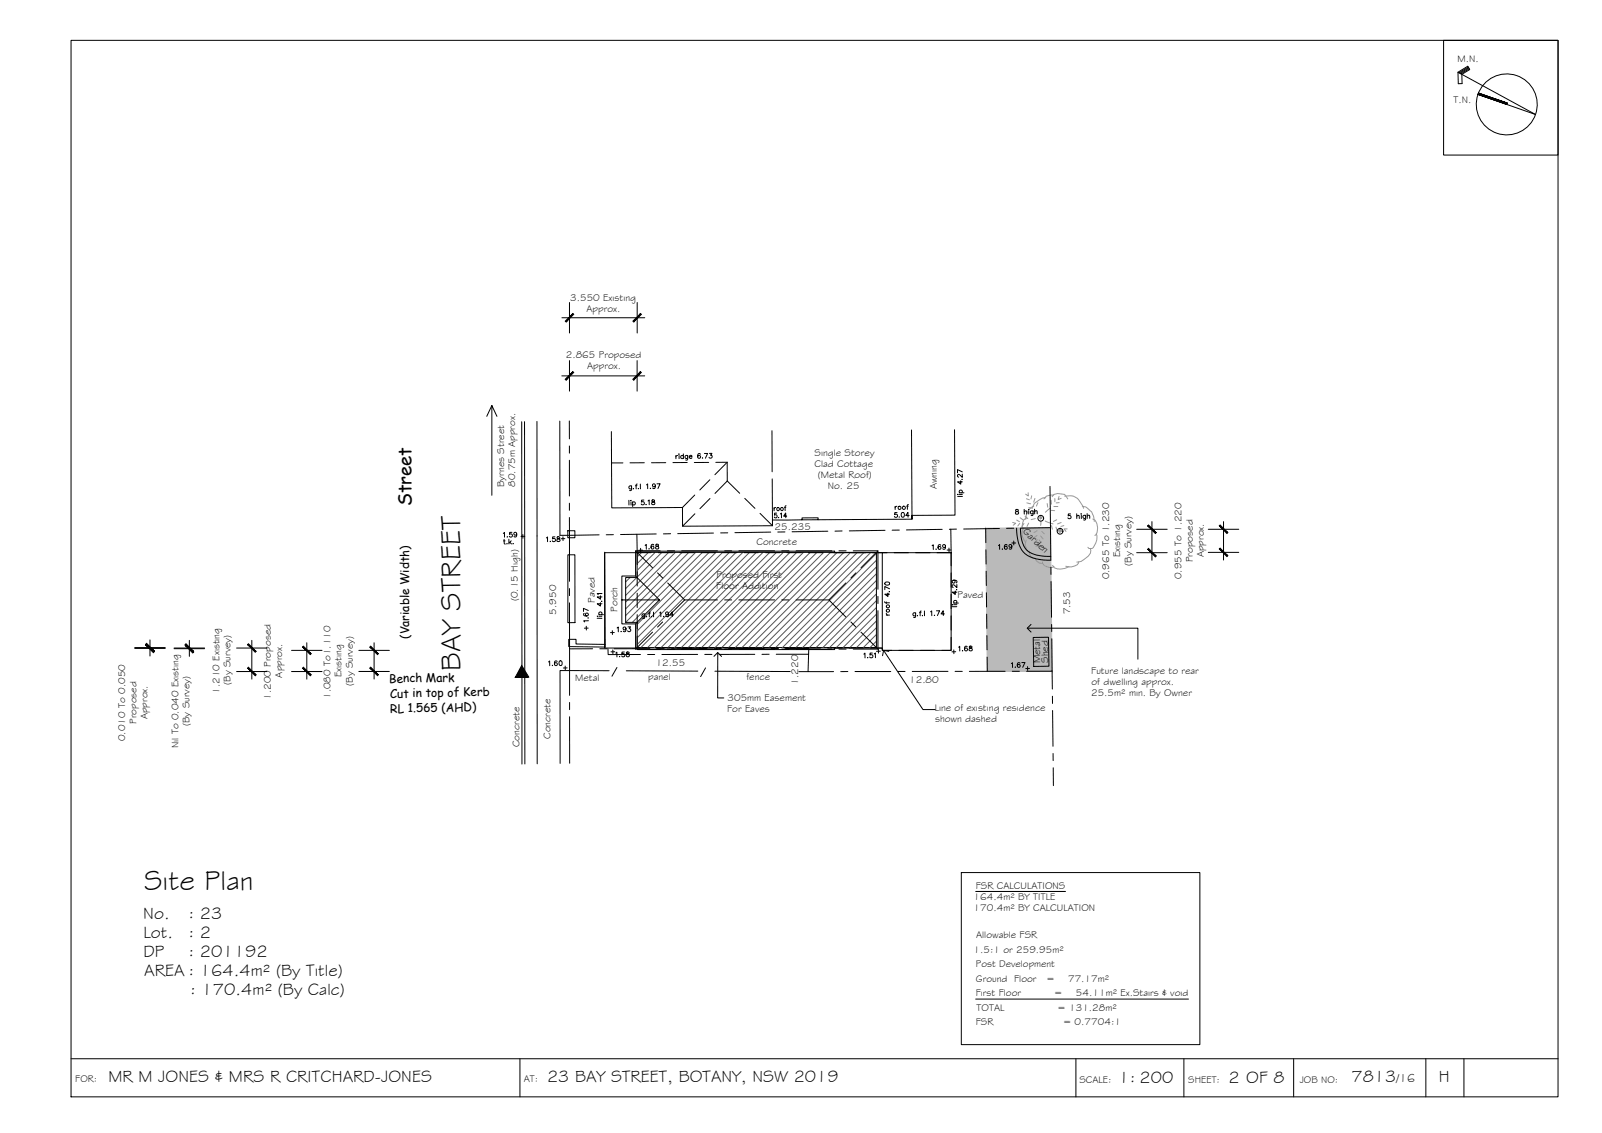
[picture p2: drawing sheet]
<svg xmlns="http://www.w3.org/2000/svg" width="420mm" height="297mm" viewBox="0 0 420 297" stroke-linecap="round" stroke-linejoin="round" font-family="sans-serif">
<!-- layer: HATCH -->
<g fill="#bababa" stroke="#bababa" stroke-width=".26">
<path d="M258.5 138.5l17-.2v.2z"/>
<path d="M258.5 138.5h17l.4 37.5z"/>
<path d="M258.5 138.5l.4 37.5h17zM258.9 176h17z"/>
</g>
<!-- layer: BORDER -->
<g fill="none" stroke="#000" stroke-width=".26">
<path d="M18.6 10.6h390v277h-390zM378.6 10.6h30v30.1h-30zM382.4 18.9l2.5-1.5 .6 .8-2.1 1.3 .1 2.4h-1l-.1-3 20.3 11.1-15.1-5.3M385.1 17.6l-2.5 1.5M385.2 17.8l-2.3 1.4M385.3 18l-2.2 1.4M387.8 24.4l7.5 2.6M18.6 277.6h390M136.4 277.6v10M282.2 277.6v10M310.5 277.6v10M339.3 277.6v10"/>
<path d="M374 277.6v10M383.9 277.6v10"/>
<circle cx="395.2" cy="27.4" r="8"/>
</g>
<g fill="#000" stroke="#000" stroke-width=".26">
<path d="M387.6 24.7l7.6 2.6zM387.7 24.5l7.5 2.8-7.6-2.6z"/>
<path d="M387.7 24.5l7.5 2.8 .1-.3zM387.8 24.4l7.5 2.6z"/>
</g>
<!-- layer: ROOFPLAN EXIST. -->
<path d="M167.1 144.5h51.8v.4M167.1 144.9h-8.5v25h8.5M218.7 144.9h12.7M231.4 144.9h18.1v25.6h-18.1zM218.7 169.9h12.7M218.9 169.9v.4h-51.7" fill="none" stroke="#000" stroke-width=".26"/>
<!-- layer: NEWWORK -->
<path d="M167.1 144.8h62.8v25h-62.8v-6.6h-3v-11.8h3z" fill="none" stroke="#000" stroke-width=".26"/>
<!-- layer: HATCH -->
<g fill="none" stroke="#545454" stroke-width=".26">
<path d="M165.2 151.4l-1.1 1.2M167 151.4l-2.9 2.9M168.2 144.9l-1.1 1.1M170 144.9l-2.9 2.9M171.8 144.9l-4.7 4.6M173.5 144.9l-6.4 6.4M175.3 144.9l-11.2 11.2M177 144.9l-12.9 13M178.8 144.9l-14.7 14.7M180.6 144.9l-16.5 16.5M182.4 144.9l-18.3 18.3M184.1 144.9l-18.3 18.3"/>
<path d="M185.9 144.9l-18.8 18.8M187.7 144.9l-20.6 20.5M189.4 144.9l-22.3 22.3M191.2 144.9l-24.1 24.1M193 144.9l-24.9 24.9M194.7 144.9l-24.9 24.9M196.5 144.9l-24.9 24.9M198.3 144.9l-24.9 24.9M200 144.9l-24.8 24.9M201.8 144.9l-24.9 24.9M203.6 144.9l-24.9 24.9M205.3 144.9l-24.8 24.9"/>
<path d="M207.1 144.9l-24.9 24.9M208.9 144.9l-24.9 24.9M210.6 144.9l-24.8 24.9M212.4 144.9l-24.9 24.9M214.2 144.9l-24.9 24.9M215.9 144.9l-24.8 24.9M217.7 144.9l-24.9 24.9M219.5 144.9l-24.9 24.9M221.2 144.9l-24.8 24.9M223 144.9l-24.9 24.9M224.8 144.9l-24.9 24.9M226.6 144.9l-24.9 24.9"/>
<path d="M228.3 144.9l-24.9 24.9M229.9 145.1l-24.7 24.7M229.9 146.9l-22.9 22.9M229.9 148.6l-21.1 21.2M229.9 150.4l-19.4 19.4M229.9 152.2l-17.6 17.6M229.9 154l-15.9 15.8M229.9 155.7l-14.1 14.1M229.9 157.5l-12.3 12.3M229.9 159.3l-10.5 10.5M229.9 161l-8.8 8.8M229.9 162.8l-7 7"/>
<path d="M229.9 164.6l-5.3 5.2M229.9 166.3l-3.5 3.5M229.9 168.1l-1.7 1.7"/>
</g>
<!-- layer: EXISTING -->
<g fill="none" stroke="#000" stroke-width=".26">
<path d="M136.8 110.6l.1 89.7M137.6 110.5l.1 89.8M140.8 110.5l.1 89.8M146.8 110.4l.1 29.9h2.5M160.3 113.1l.2 20.1 18.5-.2v5l23.6-.2v-1.5M202.5 112.9v10.8M250.3 112.7l.2 22.4h-11.3v1l-.1-23.4M148.9 139.1h1.9v1.9h-1.9zM160.4 121.4h3M169 121.3h-3.8M174.6 121.3h-3.7M180.2 121.3h-3.7"/>
<path d="M182.2 129.8l-3.2 3.2M182.3 134.7l-3.3 3.3M185.9 121.2l-3.8 .1M186.2 125.8l-2.7 2.7M186.2 130.7l-2.6 2.7M190.7 121.2h-3M190.7 121.2l-3.2 3.3M190.7 121.2v4.9M190.7 126.1l-3.2 3.3M190.7 126.1l3.3 3.2M195.3 130.7l2.7 2.6M199.3 134.6l3.3 3.2"/>
<path d="M202.5 125.6l.1 10.7M210.3 136.3h4.3v-.5h-4.3v.5h-7.7M239.2 136.1l-24.6 .2M266.6 138.5a8.1 8.1 0 0 0 2.5 6.9 10.2 10.2 0 0 0 6.5 1.5M267.6 138.5a7.3 7.3 0 0 0 2.1 6.1 9.2 9.2 0 0 0 5.9 1.3M148.9 145.5h1.9v17.7l-1.9 .1zM167.1 149.9v3.7M167.1 155.5v3.8M170.8 144.9h-3.7v3.1M172.7 144.9h3.7M178.3 144.9h3.7M183.9 144.9h3.8"/>
<path d="M189.5 144.9h3.8M195.2 144.9h3.7M200.8 144.9h3.7M206.4 144.9h3.8M212 144.9h3.8M217.7 144.9h3.7M223.3 144.9h3.7M228.9 144.9h3.8M234.5 144.9h3.8M240.2 144.9h3.7M245.8 144.9h3.7v3.4M249.5 150.2v3.8"/>
<path d="M249.5 155.8v3.8M149.4 175.8h-2.5v24.3M158.7 168.9l-7.6-.1v-1.2h-1.9v1.9l9.5 .1M167.1 166.8v3.1h3.1M167.1 161.1v3.8M172.1 169.9h3.7M177.7 169.9h3.7M183.3 169.9h3.8M188.9 169.9h3.8M194.6 169.9h3.7M200.2 169.9h3.7M205.8 169.9h3.8"/>
<path d="M211.4 169.9h3.8M217.1 169.9h3.7M222.7 169.9h3.7M228.3 169.9h3.1v.6h2.5M235.7 170.5h3.8M241.4 170.5h3.7M249.5 167.1v3.4h-2.5M249.5 161.5v3.7M271 167.1h4l.1 7.6h-4z"/>
</g>
<!-- layer: ROOFPLAN NEW -->
<g fill="none" stroke="#000" stroke-width=".26">
<path d="M163.1 157.3h9.9l-6.3-6.3h-3.6v12.6h3.6l6.3-6.3M166.7 144.4l4.4 4.5M172.5 150.2l1.3 1.3M173.2 144.4h-6.5v6.6M175 144.4h1.9M175.1 152.8l4.5 4.5M178.8 144.4h9.4M179.6 157.3h8.6M179.6 157.3l-4.5 4.4M190 157.3h1.9M190 144.4h1.9M193.8 157.3h9.4"/>
<path d="M193.8 144.4h9.4M205 157.3h1.9M205 144.4h1.9M208.8 157.3h8.6l4.4 4.4M208.8 144.4h9.4M220 144.4h1.9M221.8 152.8l-4.4 4.5M223.8 144.4h6.5v10.1M224.5 150.2l-1.3 1.3M230.3 144.4l-4.5 4.5M230.3 156.4v1.8M166.7 163.6v6.6h6.5"/>
<path d="M171.1 165.7l-4.4 4.5M173.8 163.1l-1.3 1.3M175 170.2h1.9M178.8 170.2h9.4M190 170.2h1.9M193.8 170.2h9.4M205 170.2h1.9M208.8 170.2h9.4M220 170.2h1.9M223.2 163.1l1.3 1.3M225.8 165.7l4.5 4.5M230.3 160.1v10.1h-6.5"/>
</g>
<!-- layer: DIMENSION -->
<g fill="none" stroke="#000" stroke-width=".26">
<path d="M149.4 79.3v8M167.1 79.3v8M147.3 98.5h21.8M147.4 83.3h21.7M149.4 94.5v8M167.1 94.5v8M298.1 138.8h8M302.1 136.8v10.1M316.9 138.8h8M320.9 136.8v10M298.1 144.9h8M316.9 144.8h8"/>
<path d="M35.3 170h8M35.3 169.8h8M39.3 167.8v4.2M45.7 170.1h8M45.7 169.9h8M49.7 167.9v4.2M62 169.9h8M62 176.1h8M66 167.9v10.1M76.5 176.1h8M76.5 170.5h8M80.5 168.5v9.5"/>
<path d="M94.1 176h8M94.1 170.5h8M98.1 168.5v9.5"/>
</g>
<!-- layer: 0 -->
<g fill="#000" stroke="#000" stroke-width=".26">
<path d="M150.2 97.4l-1.8 2.2 2.1-1.9zM148.2 99.4l2-2-1.8 2.2z"/>
<path d="M150.2 82.2l-1.7 2.2 2-2zM148.3 84.2l1.9-2-1.7 2.2z"/>
<path d="M166 99.4l.2 .2 1.8-2.2zM168 97.4l.2 .3-2 1.9z"/>
<path d="M166 84.2l.2 .2 1.8-2.2zM168 82.2l.2 .2-2 2z"/>
<path d="M301 137.9l2 2 .2-.2zM301 137.9l.2-.3 2 2.1z"/>
<path d="M319.8 137.9l2 2 .2-.2zM319.8 137.9l.2-.3 2 2.1z"/>
<path d="M301.2 143.8l-.2 .2 2.2 1.8zM301 144l2.2 1.8-.2 .2z"/>
<path d="M320 143.7l-.2 .2 2.2 1.8zM319.8 143.9l2.2 1.8-.2 .2z"/>
<path d="M38.4 168.7l-.2 .2 2.2 1.8zM38.2 168.9l2.2 1.8-.2 .2z"/>
<path d="M38.2 169.1l2 2 .2-.2zM38.4 168.9l2 2-2.2-1.8z"/>
<path d="M48.6 169l2.2 1.8-2-2zM48.6 169l2.2 1.8-.2 .2z"/>
<path d="M48.6 169.2l2 2 .2-.2zM48.6 169.2l.2-.2 2 2z"/>
<path d="M65.2 174.9l-.3 .3 2.2 1.7zM64.9 175.2l2.2 1.7-.2 .3z"/>
<path d="M64.9 169l2 2 .2-.2zM64.9 169l.3-.2 1.9 2z"/>
<path d="M79.6 174.9l-.2 .3 2.2 1.7zM79.4 175.2l2.2 1.7-.2 .3z"/>
<path d="M79.4 169.6l2 2 .2-.2zM79.4 169.6l.2-.2 2 2z"/>
<path d="M97.2 174.9l-.2 .2 2.2 1.8zM97 175.1l2.2 1.8-.2 .2z"/>
<path d="M97 169.6l2 2 .2-.2zM97 169.6l.2-.2 2 2z"/>
</g>
<!-- layer: VEGE_01 -->
<g fill="none" stroke="#b88a5c" stroke-width=".26">
<path d="M272.8 135.9h.1M272.8 135.7h.1M272.9 136.1h.1M272.9 135.9h.1M272.9 135.8h.1M273 135.8h.1M273 135.9h.1M273.1 135.9h.1M273.2 135.8h.1M277.7 139.3h.1M277.8 139.3h.1M277.9 139.5h.1"/>
<path d="M277.9 139.3h.1M277.9 139h.1M278 139.4h.1M278 139.2h.1M278 139.3h.1M278 139.7h.1M278 138.9h.1M278.1 139.3h.1M278.1 139.4h.1M278.1 139.2h.1M278.2 139.3h.1M278.3 139.3h.1"/>
<path d="M278.4 139.3h.1"/>
</g>
<!-- layer: VEGSPREAD -->
<g fill="none" stroke="#989898" stroke-width=".26">
<path d="M265.6 137l.8 .2-.7 .5M266.6 136.3l.8 .5M267.4 137.2l-.5 .7M267.6 135.7l.8 .6M268.5 137.2l-.5 .9M268.6 138.4a2.91 2.91 0 0 0 .4 3.8M268.8 135.3l.8 .7M269.2 130.8l.8 .2M269.3 131.8l1 .3M269.3 135.8a1.79 1.79 0 0 0-1.2 2.1l.3 .9M269.6 129.2l.1 .8-.7-.4M269.8 137.2l-.4 .8"/>
<path d="M269.8 133.1l1 .1M270.6 130l-.2 .8M271.1 132.7a3.5 3.5 0 0 0-2.1 3.4M271.4 130.7l-.3 .9M271.5 136l-1.1 .2M272 139.1l-.8 .5M272.2 131.8l-.4 .9M273 136.8l-.1 .9M273.2 139.3l.7 .7M274.1 136.6l2.1 .7M274.3 130.5h-.8l-2.2 1.5-.6 1.2M274.6 132l.2 1"/>
<path d="M275.4 133.3l-1.2 1M275.7 131.1v1.1M275.7 133.8l.9 .1M275.8 137.8l.2 .9M275.9 130.2l.5-.6 1-.2 1.8 .2 .8 1.2M276.4 129.8a2.54 2.54 0 0 0-2.6 1M276.4 132.8h1M276.7 130.7v.8M277 138.2l.3 1M277.1 136.3l-.8 .4M277.8 130.1l-.3 .9 .8-.3M277.8 131.8h-.8"/>
<path d="M278 138.4l.3 .8M278.3 137l-.9 .4M279 137.8l-.8 .2M279.2 130.1a3.4 3.4 0 0 1 4.1 1.5l.9 1.7M279.9 138.7h-.8l.5 .6M283.9 132.7a4 4 0 0 1 3.1 4M286.6 136.1a2.81 2.81 0 0 1 .6 4.3M287.5 140a3.4 3.4 0 0 1-1.1 3.8h-.8l-.3-.3M269.2 141.6a2.5 2.5 0 0 0 .9 3.4M270 144.5a1.65 1.65 0 0 0 1.6 1.9M271.4 146.2a2.06 2.06 0 0 0 2 1.5M271.7 143.2l.5-.7 .3 .8"/>
<path d="M272 140.4l-.8 .6M272.1 141.5l-.6 .5M272.5 141.6l.5 .6M272.9 140.5l.7 .8M273.4 147.3l.1 .4a2.2 2.2 0 0 0 2.9 .8M276.1 148.2a2.72 2.72 0 0 0 3.8 .6l.5-.3M282.9 147.3v.3a2.95 2.95 0 0 1-3.4 .8M286 143.8v1.2a5.1 5.1 0 0 1-3.6 2.4"/>
</g>
<!-- layer: TEXT -->
<path d="M136.8 174.5l1.8 3h-3.4zM135.2 177.5h3.4z" fill="#000" stroke="#000" stroke-width=".26"/>
<!-- layer: VEGE_01 -->
<g fill="none" stroke="#000" stroke-width=".26">
<circle cx="273" cy="135.9" r=".75"/>
<circle cx="278" cy="139.3" r=".75"/>
</g>
<!-- layer: TEXT -->
<g fill="none" stroke="#000" stroke-width=".26">
<path d="M129 106.3l-1.3 2.8M130.3 109.1l-1.3-2.8v23.6M177.3 119.4v.9M177.7 119.4l-.3 .1-.1 .3M178 119.1h.1M178.1 119.4v.8M179.2 119.6a.39 .39 0 0 0-.6 0 .39 .39 0 0 0 .1 .5 .39 .39 0 0 0 .5 0M179.2 119v1.2M180.3 119.4v1.1l-.5 .1M180.4 119.6a.4 .4 0 0 0-.6-.1 .4 .4 0 0 0 0 .6 .4 .4 0 0 0 .6-.1M180.8 119.7h.7a.42 .42 0 0 0-.6-.2 .42 .42 0 0 0 0 .7 .42 .42 0 0 0 .6-.2M183.7 119.1l-.1-.1a.61 .61 0 0 0-.7 .4 .61 .61 0 0 0 .5 .8 .39 .39 0 0 0 .3-.4 .39 .39 0 0 0-.3-.4 .39 .39 0 0 0-.4 .4"/>
<path d="M184.7 118.9h.9l-.6 1.2M186.1 118.9h.6l-.3 .5a.41 .41 0 0 1 .4 .3 .41 .41 0 0 1-.4 .5 .41 .41 0 0 1-.4-.3M132 139.8l.3-.2v1.2M134.3 139.6h-.6l-.1 .5a.44 .44 0 0 1 .7 0 .44 .44 0 0 1-.1 .6 .44 .44 0 0 1-.6-.1M135.5 139.9a.38 .38 0 0 1-.5 .4 .38 .38 0 0 1-.2-.6 .38 .38 0 0 1 .7 0l-.1 1-.6-.1M164.9 131.2l.1 1.2M165.4 131.2h.1M165.5 131.6v.8M165.6 127.4v1.1l-.5 .1M165.6 127.5a.39 .39 0 0 0-.5 0 .39 .39 0 0 0 0 .6 .39 .39 0 0 0 .5-.1M165.9 131.7a.4 .4 0 0 1 .6 0 .4 .4 0 0 1 0 .6 .4 .4 0 0 1-.6-.1M165.9 131.6v1.2"/>
<path d="M166.1 128.1h.1M167.1 127.3l-.4 .1M167.1 126.9l-.3 .3v1M167.4 128.1h.1M167.9 126.9l.1 1.3M168.9 131.1h-.6l-.1 .5a.44 .44 0 0 1 .7 0 .44 .44 0 0 1-.1 .7 .44 .44 0 0 1-.6-.2M169.4 132.2l.1 .1M169.6 127.1l.2-.2 .1 1.2M170 131.3l.3-.2v1.2M170.6 128l.1 .1M171 131.1v.4a.51 .51 0 0 1 .6 .1 .51 .51 0 0 1 0 .6l-.6 .1a.51 .51 0 0 1 0-.6 .51 .51 0 0 1 .6-.2v-.4zM171.9 127.3a.38 .38 0 0 1-.5 .3 .38 .38 0 0 1-.2-.6 .38 .38 0 0 1 .6 0l.1 .3a.56 .56 0 0 1-.5 .8l-.2-.2"/>
<path d="M172.3 126.8h.8l-.5 1.3M184.2 120l.1 .1M203 133.1v.8M203.4 133.1l-.4 .3M203.7 134.5h-.5l-.1 .6a.4 .4 0 0 1 .6 0 .4 .4 0 0 1 0 .6 .4 .4 0 0 1-.6-.2M204.2 135.7h.1M204.7 134.7l.2-.2 .1 1.3M205.7 133h.4M206.2 132.6l-.3 .3v1M206.3 135.3h-.8l.6-.8v1.2M234.8 132.8v.8M235.2 132.8l-.4 .3"/>
<path d="M235.3 134.4h-.6l-.1 .5a.43 .43 0 0 1 .7 0 .43 .43 0 0 1-.1 .7 .43 .43 0 0 1-.6-.2M235.8 135.5l.1 .1M236.5 134.4a.61 .61 0 0 1 .8 .5 .61 .61 0 0 1-.5 .7l-.4-.2zM238.2 132.7h-.4M238.3 132.3l-.3 .2v1M238.4 135.2h-.8l.5-.9 .1 1.3M251.2 129.7h.1M251.2 130.1h1.2M251.6 129.6h.8M251.6 129.2h1.2M251.7 129.2a.4 .4 0 0 1 0-.6 .4 .4 0 0 1 .6 0 .4 .4 0 0 1-.1 .6M252 126v.9l-.9-.6h1.3"/>
<path d="M252.3 125.6v.1M252.4 124.3v.9l-1-.8-.3 .5 .3 .2M252.4 123.7l-1.3-.6v.9M266.4 133.6v.4l.8 .4a.41 .41 0 0 1-.5 .4 .41 .41 0 0 1-.3-.5l.7-.4-.3-.3zM268.6 133.5v1.3M268.6 134.2l.3-.3 .3 .1 .1 .8M269.8 133.6h.1M269.8 133.9v.9M270.9 133.9v1.1l-.5 .1M270.9 134.1a.4 .4 0 0 0-.5 0 .4 .4 0 0 0 0 .5 .4 .4 0 0 0 .6 0M271.3 133.5l.1 1.2M271.4 134.1l.3-.2 .3 .1v.7"/>
<path d="M280.8 134.7h-.6l-.1 .6a.44 .44 0 0 1 .7 0 .44 .44 0 0 1-.1 .6 .44 .44 0 0 1-.6-.1M282.4 134.7v1.2M282.4 135.4l.3-.3 .3 .1 .1 .7M283.5 134.7h.1M283.6 135.1v.8M284.7 135.1v1.1l-.5 .1M284.7 135.3a.4 .4 0 0 0-.6-.1 .4 .4 0 0 0 0 .6 .4 .4 0 0 0 .6-.1M285.1 134.7v1.2M285.1 135.3l.6-.2 .1 .8M132 141.8h.5M132.2 141.4v1l.3 .2M133 142.5v.1"/>
<path d="M133 140.7l.1 .1M133.5 141.4v1.2M133.7 142.1l.4 .5M134.1 141.8l-.6 .6M134.6 142.5v.1M143.3 141l.3-.2v1.2M144.3 141.9l.1 .1M145.5 140.8h-.5l-.1 .5a.44 .44 0 0 1 .7 0 .44 .44 0 0 1-.1 .7 .44 .44 0 0 1-.6-.2M146.1 140.8l.1 .4 .7 .4a.41 .41 0 0 1-.5 .4 .41 .41 0 0 1-.3-.6l.7-.4v-.2zM157.5 158v.9l-.9-.6h1.3M157.5 156.2v.9l-.9-.6h1.3M157.8 157.6h.1"/>
<path d="M157.9 155.6h-1.3l.3 .3M169.2 143l.3-.3v1.3M170.2 143.8l.1 .1M171.5 142.9l-.1-.1a.57 .57 0 0 0-.7 .5 .57 .57 0 0 0 .7 .6 .39 .39 0 0 0-.1-.7 .39 .39 0 0 0-.5 .3M172 142.7v.4a.52 .52 0 0 1 .6 .2 .52 .52 0 0 1 .1 .6h-.6a.51 .51 0 0 1 0-.6 .51 .51 0 0 1 .5-.2v-.4zM232 157.7l.3 .3h1M232.1 152.8a.63 .63 0 0 1 .8-.3 .63 .63 0 0 1 .4 .7 .63 .63 0 0 1-.8 .3 .63 .63 0 0 1-.4-.7zM232.5 157.8v.4M232.9 155.5v.9l-.8-.6h1.2M233.2 155.1h.1M233.3 154.4l-1.2-.6v.8M244.5 143.1l.3-.3v1.3"/>
<path d="M245.5 143.9l.1 .1M246.7 143v-.2a.61 .61 0 0 0-.8 .5 .61 .61 0 0 0 .5 .7 .38 .38 0 0 0 .4-.3 .38 .38 0 0 0-.4-.4 .38 .38 0 0 0-.4 .3M248 143.2a.38 .38 0 0 1-.5 .3 .38 .38 0 0 1-.2-.6 .38 .38 0 0 1 .6 .1l.1 .2a.56 .56 0 0 1-.5 .8l-.2-.2M249.8 158.6h.1M249.7 159.1h1.2M250.1 158.5h.9M250.1 158.1h1.3M250.1 152.1a.39 .39 0 0 1 .4 .5 .39 .39 0 0 1-.6 .2 .39 .39 0 0 1 0-.6l1 .1-.1 .5M250.3 158.1a.39 .39 0 0 1-.1-.6 .39 .39 0 0 1 .6 0 .39 .39 0 0 1 0 .6M250.5 155v.8l-.8-.5h1.3M250.9 154.6h.1M251 153.2v.9l-.9-.8-.4 .2 .1 .4 .2 .1"/>
<path d="M261.9 143l.3-.2v1.2M262.9 143.9v.1M264.1 142.9v-.1a.58 .58 0 0 0-.7 .6 .58 .58 0 0 0 .6 .5 .39 .39 0 0 0 0-.6 .39 .39 0 0 0-.6 .3M265.4 143.1a.38 .38 0 0 1-.5 .4 .38 .38 0 0 1-.2-.6 .38 .38 0 0 1 .6 0l-.1 1-.5-.1M143.9 173.5l.3-.2v1.2M144.9 174.4l.1 .1M146.1 173.4v-.1a.61 .61 0 0 0-.8 .5 .61 .61 0 0 0 .5 .7 .38 .38 0 0 0 .4-.3 .38 .38 0 0 0-.4-.4 .38 .38 0 0 0-.4 .3M146.8 173.3a.57 .57 0 0 1 .6 .6 .57 .57 0 0 1-.6 .5l-.2-.4zM153.2 160.8l-.1 .1a.57 .57 0 0 0 .6 .6 .57 .57 0 0 0 .5-.6 .39 .39 0 0 0-.6 0 .39 .39 0 0 0 .3 .6M154.2 162h.1M154.3 160.1l-1.3-.6v.8M154.3 162.7l-1.2 .1 .2 .3"/>
<path d="M156.7 161.6h.1M156.6 162.1h1.3M157 161.6h.9M157 161.2h1.3M157.2 161.2a.4 .4 0 0 1 0-.6 .4 .4 0 0 1 .6 0 .4 .4 0 0 1-.1 .6M161.5 171.2l.3-.2v1.2M161.8 164.6l.3-.2 .1 1.2M162.5 172.1h.1M162.9 165.5v.1M163.8 170.9l-.7 .1v.5a.44 .44 0 0 1 .7 0 .44 .44 0 0 1-.1 .6 .44 .44 0 0 1-.6-.1M164.2 164.8a.38 .38 0 0 1-.5 .3 .38 .38 0 0 1-.2-.6 .38 .38 0 0 1 .6 0l-.1 1.1-.5-.1M164.3 171v.4a.51 .51 0 0 1 .6 .1 .51 .51 0 0 1 .1 .6l-.5 .1-.3-.2 .2-.5 .6-.3-.1-.2z"/>
<path d="M164.7 164.4l.7-.1-.4 .5a.42 .42 0 0 1 .3 .7 .42 .42 0 0 1-.7-.1M169.1 160.9l-.1 1.1-.4 .1M169.1 161.1a.4 .4 0 0 0-.6-.1 .4 .4 0 0 0 0 .6 .4 .4 0 0 0 .6 0M169.6 161.6v.1M170.1 160.9h.4M170.6 160.5l-.3 .2v1M170.9 161.6v.1M171.4 160.5v1.2M173 160.7l.3-.3v1.3M174 161.6h.1M175.3 160.8a.39 .39 0 0 1-.5 .4 .39 .39 0 0 1-.2-.6 .39 .39 0 0 1 .7 0l-.1 1-.6-.1M176.6 161.2h-.8l.5-.8v1.2"/>
<path d="M226.6 171.5l.3-.3v1.3M227.6 172.4h.1M228.8 171.2h-.6v.6a.44 .44 0 0 1 .6-.1 .44 .44 0 0 1-.1 .7 .44 .44 0 0 1-.6-.2M229.3 171.4l.3-.2v1.2M232.5 160.8v.3l.3 .2M232.5 161.3h.8M240.1 160.6v1.2h-.5M240.1 160.8a.4 .4 0 0 0-.5 0 .4 .4 0 0 0 0 .6 .4 .4 0 0 0 .5-.1M240.6 161.3l.1 .1M241.1 160.6h.5M241.6 160.2l-.3 .2v1.1M241.9 161.3l.1 .1"/>
<path d="M242.5 160.2v1.2M244.1 160.4l.3-.2v1.2M245.1 161.3h.1M245.6 160.1h.8l-.5 1.3M247.7 160.9h-.9l.6-.8v1.3M251.4 169.7l.3-.3v1.3M252.4 170.6h.1M253.7 169.6l-.1-.1a.61 .61 0 0 0-.7 .4 .61 .61 0 0 0 .4 .8 .39 .39 0 0 0 .4-.4 .39 .39 0 0 0-.3-.4 .39 .39 0 0 0-.4 .4M254.3 169.5v.3l.7 .4a.41 .41 0 0 1-.5 .5 .41 .41 0 0 1-.3-.6l.7-.4-.2-.3zM265.2 174l.3-.2 .1 1.2M266.3 174.9h.1M267.5 173.9l-.1-.1a.58 .58 0 0 0-.6 .5 .58 .58 0 0 0 .6 .6 .39 .39 0 0 0 0-.6 .39 .39 0 0 0-.6 .3"/>
<path d="M268 173.7h.8l-.6 1.3M252.1 228.8h62.6v45.1h-62.6z"/>
<circle cx="204.1" cy="133.4" r=".39"/>
<circle cx="205.1" cy="133.4" r=".39"/>
<circle cx="235.9" cy="133.1" r=".42"/>
<circle cx="237.1" cy="133.1" r=".41"/>
<circle cx="232.9" cy="159" r=".41"/>
<circle cx="232.9" cy="160.1" r=".41"/>
</g>
<!-- layer: HGTS_11 -->
<g fill="none" stroke="#000" stroke-width=".26">
<path d="M137.1 140.1v1M137.6 140.6h-1M147.6 140.7l.1 1M148.2 141.2h-1M168 143.8v1M168.5 144.2l-1 .1M248.4 144.2h1M248.9 143.7v1M265.4 142.4h1M265.9 141.9v1M148.2 174.6l.1 1M148.7 175.1h-.9"/>
<path d="M153.8 164.2v1M154.3 164.7h-1M160.6 165.3v1M160.7 170.4v1M161.1 165.8l-1 .1M161.2 170.9h-1M230.4 170.2v1M230.9 170.7h-1M250.2 170.4v1M250.7 170.9h-1M269.5 174.8v1M270 175.3h-1"/>
</g>
<!-- layer: BOUNDARY -->
<g fill="none" stroke="#000" stroke-width=".26">
<path d="M149.3 110.4v4.7M149.3 116.9v1.9M149.3 120.7v9.3M149.3 131.9v1.9M149.3 135.7l.1 4.6M172.1 140l-9.3 .1M175.9 139.9l-1.9 .1M187.1 139.8l-9.4 .1M190.9 139.7h-1.9M202.1 139.5l-9.3 .2M205.9 139.5h-1.9M217.1 139.3l-9.4 .1"/>
<path d="M220.9 139.2h-1.9M232.1 139l-9.4 .2M235.9 139h-1.9M247.1 138.8l-9.4 .1M250.9 138.7l-1.9 .1M262.1 138.5l-9.4 .2M265.9 138.5h-1.9M267.7 138.5l7.8-.2 .1 8.5M275.4 127.5l.1 10.8M149.4 158v12.1h6M149.4 140.3v12.1M149.4 154.3v1.9"/>
<path d="M157.1 140.2l-7.7 .1M160.9 140.2h-1.9M275.6 148.7v1.9M275.7 152.5l.1 9.3M149.4 170.1v12.2M149.4 175.8h10.4M157.3 170.1h1.9M159.5 170.1v1.5h8.5M161.8 175l-1.3 2.3M164.3 175.9l18.7 .1M169.8 171.6h1.9M170.4 170.1h-9.3"/>
<path d="M172.3 170.1h1.9M183 171.6h-9.4M184.8 171.6h1.9M185 175.1l-1.2 2.3M185.4 170l-9.3 .1M187.5 176l19.7 .1M189.2 170h-1.9M191.1 170h9.3M198 171.5l-9.4 .1M201.7 171.5h-1.9M202.3 170h1.9M203.6 171.5h8.5"/>
<path d="M206.1 170h6l-.2 6.1h6.7M209.5 176.1h2.4M222.4 176.1h-1.9M224.2 176.1h9.4M235.5 176h1.9M248.6 176h-9.3M250.5 176h1.9M263.6 176h-9.4M265.5 176h1.9M275.8 163.7v1.9M275.9 167.5v8.5h-6.7M275.9 176l.1 4.7"/>
<path d="M149.4 184.2v1.8M149.4 187.9v12.2M276 182.5v1.9M276.1 186.3l.1 9.4M276.2 197.5v1.9M276.2 201.3l.1 4.7"/>
</g>
<!-- layer: BLD_01 -->
<path d="M249.4 138.7l.1 6.2M158.6 144.8l.1 24.8M167 140.1l.1 4.8" fill="none" stroke="#000" stroke-width=".26"/>
<!-- layer: 0 -->
<path d="M187.2 172.1l1-1 1 1M188.2 171.1v11.9h1.6M231.7 170.5l10.4 15.5h3.2M233.1 170.8l-1.4-.3-.2 1.4M269.4 164.7h29v8.1M270.4 163.7l-1 1 1 1" fill="none" stroke="#000" stroke-width=".26"/>
<!-- layer: DOORS -->
<path d="M255.9 233.7h23.5M255.9 261.9h55.8" fill="none" stroke="#000" stroke-width=".26"/>
<!-- layer: WORK BY OWNER -->
<path d="M258.5 138.5l.1 3.8M258.6 144.1v3.8M258.6 149.8l.1 3.7M258.7 155.4v3.7M258.8 161v3.8M258.8 166.6l.1 3.8M258.9 172.3v3.7" fill="none" stroke="#000" stroke-width=".26"/>
<g font-size="7.5">
<text x="120.8" y="175.9" transform="rotate(-90 120.8 175.9)">BAY STREET</text>
<text x="37.8" y="233.3">Site Plan</text>
</g>
<text font-size="4.8" x="107.9" y="132.7" transform="rotate(-90 107.9 132.7)">Street</text>
<g font-size="4.5">
<text x="37.6" y="240.8">No.</text>
<text x="37.6" y="245.8">Lot.</text>
<text x="49.4" y="240.8">: 23</text>
<text x="49.4" y="245.8">: 2</text>
<text x="37.6" y="250.9">DP</text>
<text x="49.4" y="250.9">: 201192</text>
<text x="37.8" y="255.9">AREA : 164.4m² (By Title)</text>
<text x="49.9" y="260.9">: 170.4m² (By Calc)</text>
<text x="28.4" y="283.6">MR M JONES &amp; MRS R CRITCHARD-JONES</text>
<text x="143.5" y="283.6">23 BAY STREET, BOTANY, NSW 2019</text>
<text x="293.4" y="283.9">1: 200</text>
<text x="322.2" y="283.9">2 OF 8</text>
<text x="354.4" y="283.8">7813</text>
<text x="377.4" y="283.7">H</text>
</g>
<text font-size="3.2" x="366.2" y="283.8">/16</text>
<g font-size="3.1">
<text x="107.3" y="167.5" transform="rotate(-90 107.3 167.5)">(Variable Width)</text>
<text x="102.1" y="179" transform="rotate(-1 102.1 179)">Bench Mark</text>
<text x="102.3" y="182.9" transform="rotate(-1 102.3 182.9)">Cut in top of Kerb</text>
<text x="102.3" y="186.9" transform="rotate(-1 102.3 186.9)">RL 1.565 (AHD)</text>
</g>
<g font-size="2.6">
<text x="382.2" y="16.3">M.N.</text>
<text x="381.2" y="26.9">T.N.</text>
<text x="149.5" y="78.8">3.550 Existing</text>
<text x="153.8" y="81.7">Approx.</text>
<text x="148.4" y="93.9">2.865 Proposed</text>
<text x="154" y="96.8">Approx.</text>
<text x="213.6" y="119.5">Single Storey</text>
<text x="213.6" y="122.4">Clad Cottage</text>
<text x="214.5" y="125.4">(Metal Roof)</text>
<text x="132.2" y="127.7" transform="rotate(-90 132.2 127.7)">Byrnes Street</text>
<text x="135.1" y="127.7" transform="rotate(-90 135.1 127.7)">80.75m Approx.</text>
<text x="217.1" y="128.3">No. 25</text>
<text x="245.7" y="128.3" transform="rotate(-90 245.7 128.3)">Awning</text>
<text x="198.4" y="142.8">Concrete</text>
<text x="203.1" y="138.8">25.235</text>
<text x="268.1" y="139.5" transform="rotate(43 268.1 139.5)">Garden</text>
<text x="293.8" y="146.1" transform="rotate(-90 293.8 146.1)">Existing</text>
<text x="296.7" y="148.4" transform="rotate(-90 296.7 148.4)">(By Survey)</text>
<text x="312.8" y="147.4" transform="rotate(-90 312.8 147.4)">Proposed</text>
<text x="315.8" y="146.1" transform="rotate(-90 315.8 146.1)">Approx.</text>
<text x="187.9" y="154.4">Floor Addition</text>
<text x="187.9" y="151.5">Proposed First</text>
<text x="290.9" y="151.9" transform="rotate(-90 290.9 151.9)">0.965 To 1.230</text>
<text x="309.9" y="151.9" transform="rotate(-90 309.9 151.9)">0.955 To 1.220</text>
<text x="135.8" y="157.6" transform="rotate(-90 135.8 157.6)">(0.15 High)</text>
<text x="145.8" y="161.1" transform="rotate(-90 145.8 161.1)">5.950</text>
<text x="156" y="158" transform="rotate(-90 156 158)">Paved</text>
<text x="162" y="160.4" transform="rotate(-90 162 160.4)">Porch</text>
<text x="251.1" y="156.7">Paved</text>
<text x="280.7" y="161.1" transform="rotate(-90 280.7 161.1)">7.53</text>
<text x="272.8" y="173.9" transform="rotate(-90 272.8 173.9)">Metal</text>
<text x="274.9" y="173.8" transform="rotate(-90 274.9 173.8)">Shed</text>
<text x="60.5" y="179.5" transform="rotate(-90 60.5 179.5)">(By Survey)</text>
<text x="74" y="177.6" transform="rotate(-90 74 177.6)">Approx.</text>
<text x="89.6" y="177.6" transform="rotate(-90 89.6 177.6)">Existing</text>
<text x="92.5" y="179.8" transform="rotate(-90 92.5 179.8)">(By Survey)</text>
<text x="150.8" y="178.4">Metal</text>
<text x="170" y="178.4">panel</text>
<text x="172" y="174.6">12.55</text>
<text x="195.8" y="178.3">fence</text>
<text x="209.4" y="179.5" transform="rotate(-90 209.4 179.5)">1.220</text>
<text x="238.4" y="179.2">12.80</text>
<text x="286.2" y="176.7">Future landscape to rear</text>
<text x="286.3" y="179.7">of dwelling approx.</text>
<text x="57.5" y="181.9" transform="rotate(-90 57.5 181.9)">1.210 Existing</text>
<text x="71" y="183.5" transform="rotate(-90 71 183.5)">1.200 Proposed</text>
<text x="86.7" y="183.3" transform="rotate(-90 86.7 183.3)">1.080 To1.110</text>
<text x="190.8" y="183.9">305mm Easement</text>
<text x="286.2" y="182.6">25.5m² min. By Owner</text>
<text x="35.8" y="189.8" transform="rotate(-90 35.8 189.8)">Proposed</text>
<text x="38.7" y="188.6" transform="rotate(-90 38.7 188.6)">Approx.</text>
<text x="49.7" y="190.3" transform="rotate(-90 49.7 190.3)">(By Survey)</text>
<text x="190.7" y="186.8">For Eaves</text>
<text x="245.1" y="186.4">Line of existing residence</text>
<text x="245.2" y="189.3">shown dashed</text>
<text x="32.8" y="194.3" transform="rotate(-90 32.8 194.3)">0.010 To 0.050</text>
<text x="46.8" y="196.1" transform="rotate(-90 46.8 196.1)">Nil To 0.040 Existing</text>
<text x="136.3" y="195.9" transform="rotate(-90 136.3 195.9)">Concrete</text>
<text x="144.4" y="193.8" transform="rotate(-90 144.4 193.8)">Concrete</text>
<text x="255.9" y="233">FSR CALCULATIONS</text>
<text x="255.3" y="235.9">164.4m² BY TITLE</text>
<text x="255.3" y="238.9">170.4m² BY CALCULATION</text>
<text x="255.3" y="249.8">1.5:1 or 259.95m²</text>
<text x="256" y="246">Allowable FSR</text>
<text x="256" y="253.6">Post Development</text>
<text x="256" y="257.4">Ground Floor</text>
<text x="274.5" y="257.4">=</text>
<text x="280.1" y="257.4">77.17m²</text>
<text x="255.9" y="261.2">First Floor</text>
<text x="276.5" y="261.2">=</text>
<text x="282.2" y="261.2">54.11m² Ex.Stairs &amp; void</text>
<text x="255.9" y="268.8">FSR</text>
<text x="256.1" y="265">TOTAL</text>
<text x="277.3" y="265">= 131.28m²</text>
<text x="278.8" y="268.8">= 0.7704:1</text>
<text x="19.8" y="283.8">FOR:</text>
<text x="137.4" y="283.6">AT:</text>
<text x="283.1" y="283.9">SCALE:</text>
<text x="311.6" y="283.9">SHEET:</text>
<text x="340.9" y="283.9">JOB NO:</text>
</g>
</svg>
